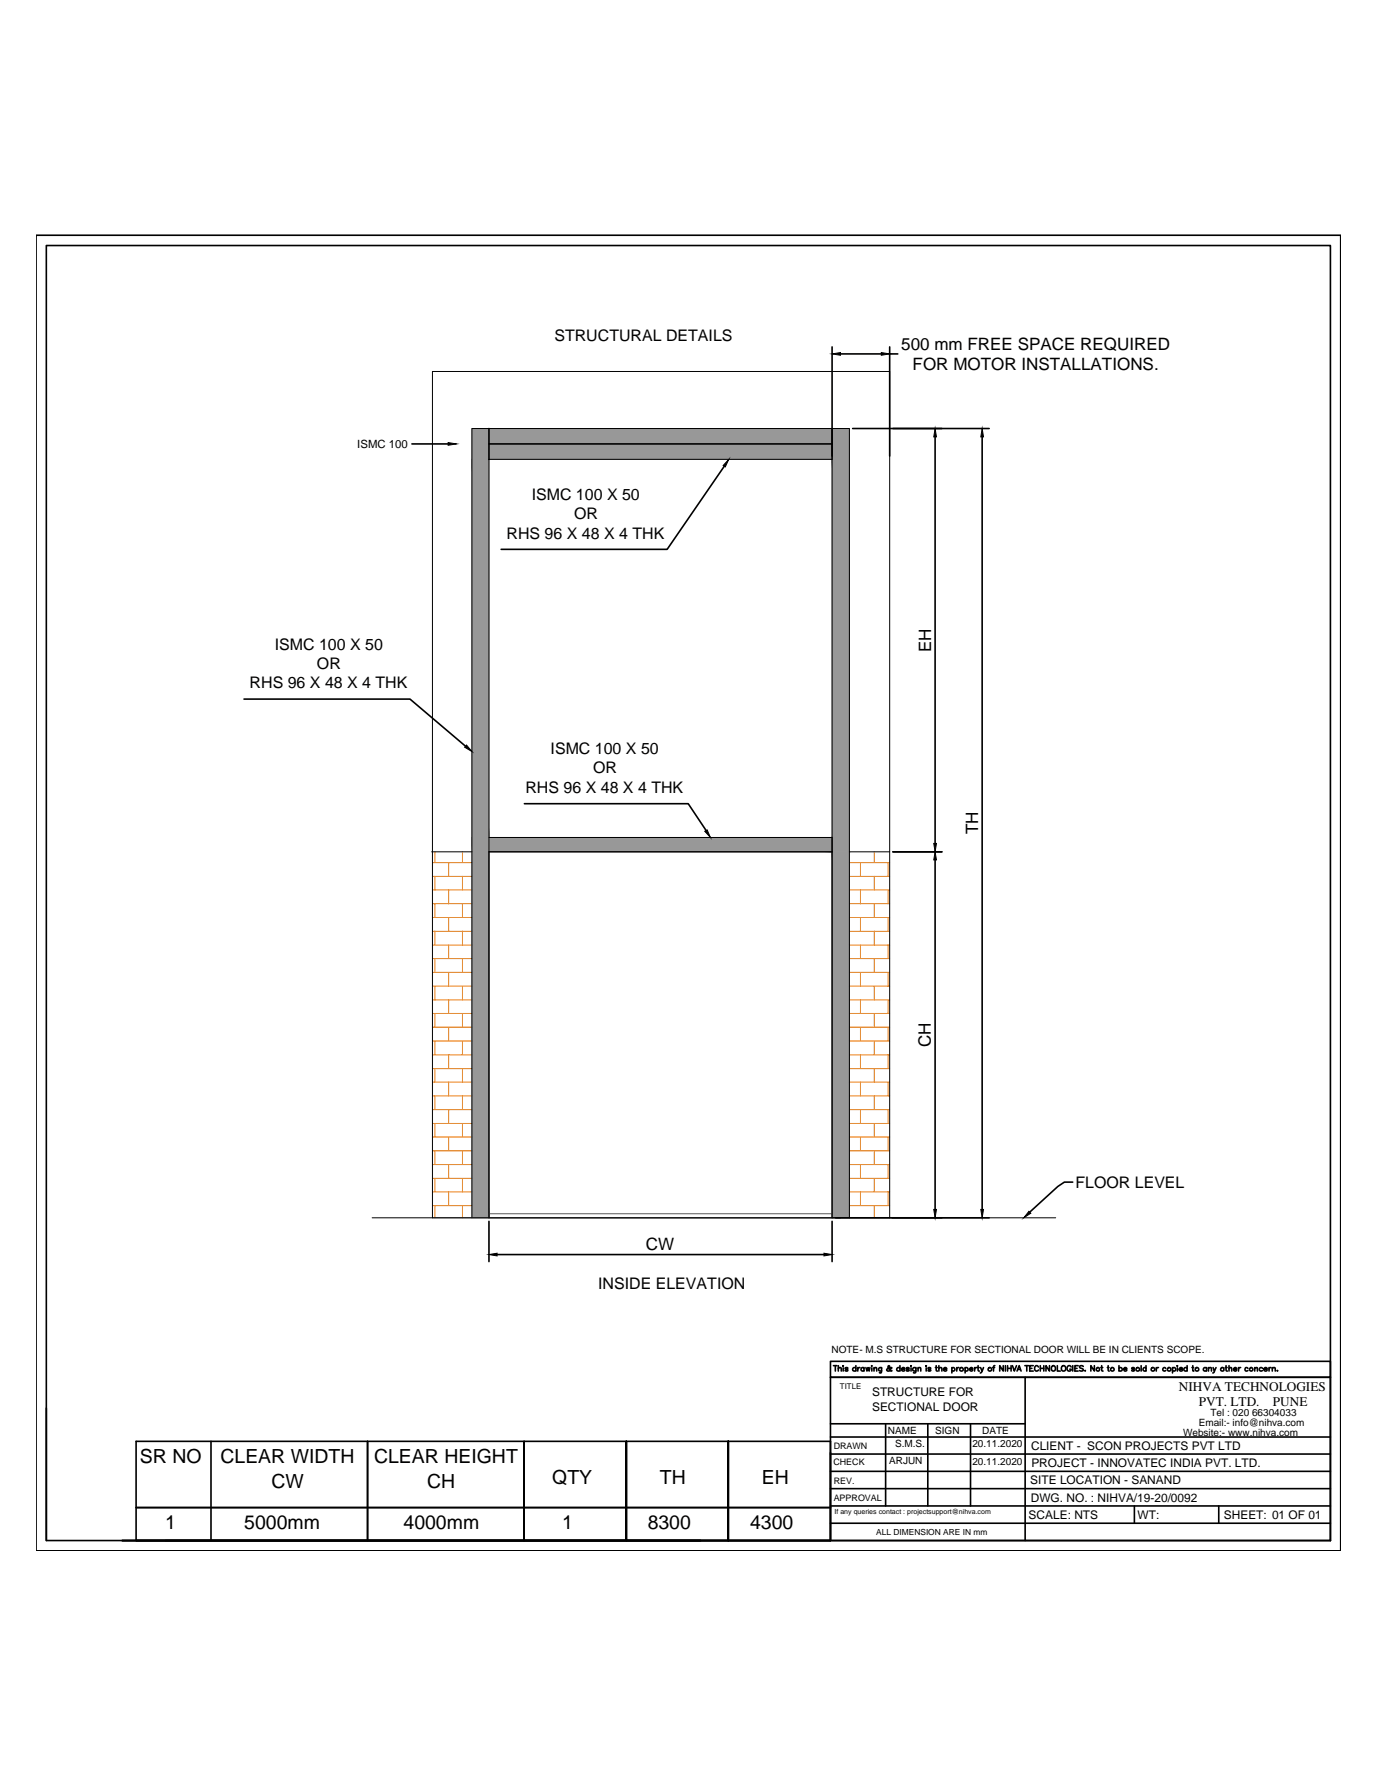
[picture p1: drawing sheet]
<svg xmlns="http://www.w3.org/2000/svg" width="216mm" height="279mm" viewBox="0 0 216 279" stroke-linecap="round" stroke-linejoin="round" font-family="sans-serif">
<!-- layer: 0 -->
<g fill="#989898" stroke="#989898" stroke-width=".16">
<path d="M76.6 131.2v2.2h53.7zM76.6 131.2h53.7v2.2z"/>
<path d="M73.9 67.1v4.8h59.1zM73.9 67.1h59.1v4.8z"/>
<path d="M130.3 71.9v59.3h2.7zM130.3 71.9h2.7v59.3z"/>
<path d="M73.9 71.9v59.3h2.7zM73.9 71.9h2.7v59.3z"/>
<path d="M130.3 131.2v2.2h2.7zM130.3 131.2h2.7v2.2z"/>
<path d="M130.3 133.4v57.3h2.7zM130.3 133.4h2.7v57.3z"/>
<path d="M73.9 131.2v59.5h2.7zM73.9 131.2h2.7v59.5z"/>
</g>
<!-- layer: at_Rect -->
<path d="M76.6 190.7v-57.3h53.7v57.3" fill="none" stroke="#000" stroke-width=".16"/>
<!-- layer: 0 -->
<path d="M76.6 190.7h53.7" fill="none" stroke="#a6a6a6" stroke-width=".16"/>
<g fill="none" stroke="#000" stroke-width=".25">
<path d="M5.6 36.8h204.3v206.1h-204.3zM7.3 38.5h201v202.8h-201zM130.3 54.3v17.6M131.6 55.4h6.4M139.3 54.3v17.1M139.3 55.4h1.3M64.5 69.5h5.7M76.6 67.1v4.8M76.6 69.5h53.7M113.4 73l-8.9 13h-26M133.5 67.1h21.4M146.4 68.4v63.7"/>
<path d="M153.8 68.4v121M38.2 109.5h26l8.7 7.4M82.1 125.9h25.7l2.7 4.2M130.3 131.2v2.2M139.8 133.4h7.7M146.4 134.7v54.7M76.6 191.3v6.3M77.8 196.5h51.2M130.3 191.3v6.3M130.8 190.7h24.1M168 185.1h-1.4l-1 .7-4.4 4M130.5 213.9h.5"/>
<path d="M130.8 213.9v.8M131.2 214.3l.3-.1h.2v.5M131.2 213.9v.8M132 213.9v.1zM132 214.2v.5M132.7 214.3l-.1-.1h-.3v.2l.4 .1v.2l-.4-.1M134 214.3a.28 .28 0 0 0-.4 0 .28 .28 0 0 0 0 .4 .28 .28 0 0 0 .4-.1M134 213.9v.8M134.3 214.2v.5M134.6 214.2h-.2l-.1 .2M135.3 214.3a.27 .27 0 0 0-.4 0 .27 .27 0 0 0 0 .4 .27 .27 0 0 0 .4-.1M135.3 214.2v.5"/>
<path d="M135.6 214.2l.1 .5 .2-.5 .2 .5 .1-.5M136.5 213.9v.1zM136.5 214.2v.5M136.8 214.3l.2-.1h.2l.1 .5M136.8 214.2v.5M138 214.2v.8h-.3M138 214.3a.27 .27 0 0 0-.4 0 .27 .27 0 0 0 0 .4 .27 .27 0 0 0 .4-.1M139.6 214.3l-.1-.1a.41 .41 0 0 1-.2 .5 .41 .41 0 0 1-.5-.1l.1-.2 .4-.3-.1-.2-.2 .1 .1 .2 .3 .4 .1 .1 .1-.1M140.9 214.3a.28 .28 0 0 0-.4 0 .28 .28 0 0 0 0 .4 .28 .28 0 0 0 .4-.1M140.9 213.9v.8M141.2 214.4h.5a.27 .27 0 0 0-.4-.2 .27 .27 0 0 0-.1 .4 .27 .27 0 0 0 .4 .1l.1-.1M142.3 214.3l-.1-.1h-.3v.2l.4 .2-.1 .1-.3-.1"/>
<path d="M142.6 213.9v.1zM142.6 214.2v.5M143.4 214.2v.7l-.4 .1M143.4 214.3a.28 .28 0 0 0-.4 0 .28 .28 0 0 0 0 .4 .28 .28 0 0 0 .4-.1M143.7 214.3l.2-.1h.2l.1 .5M143.7 214.2v.5M145 213.9v.1zM145 214.2v.5M145.7 214.3l-.1-.1h-.3v.2l.4 .2-.1 .1-.3-.1M146.4 214.2h.3M146.6 213.9v.7l.2 .1M147 214.3l.2-.1h.2l.1 .5"/>
<path d="M147 213.9v.8M147.7 214.4h.5a.27 .27 0 0 0-.3-.2 .27 .27 0 0 0-.2 .4 .27 .27 0 0 0 .4 .1l.1-.1M149 214.3a.27 .27 0 0 1 .4 0 .27 .27 0 0 1 0 .4 .27 .27 0 0 1-.4-.1M149 214.2v.8M149.8 214.2v.5M150.1 214.2h-.2l-.1 .2M151.1 214.3a.27 .27 0 0 1 .4 0 .27 .27 0 0 1 0 .4 .27 .27 0 0 1-.4-.1M151.1 214.2v.8M151.8 214.4h.5a.23 .23 0 0 0-.2-.2 .23 .23 0 0 0-.3 .2l.1 .2 .1 .1 .3-.1M152.6 214.2v.5M152.9 214.2h-.2l-.1 .2M153 214.2h.3"/>
<path d="M153.1 213.9v.7l.2 .1M153.5 214.2l.3 .5 .2-.5M153.8 214.7l-.3 .3M155.4 214.2h.3M155.8 213.9l-.3 .2v.6M157.1 213.9v.8l-.6-.8v.8M157.4 213.9v.8M157.7 213.9v.8M157.7 214.3h.6M158.3 213.9v.8M158.5 213.9l.3 .8 .3-.8M159.2 214.7l.4-.8 .3 .8"/>
<path d="M159.4 214.5h.3M160.5 213.9h.6M160.5 215.7h-30.5v25.6M160.8 213.9v.8M161.2 214.3h.4M161.8 213.9h-.6v.8h.6M162.6 214.1a.3 .3 0 0 0-.4-.2 .3 .3 0 0 0-.2 .3v.2a.31 .31 0 0 0 .2 .3 .31 .31 0 0 0 .4-.1M162.9 214.3h.5M162.9 213.9v.8M163.4 213.9v.8M164.3 213.9v.8l-.5-.8v.8M165.5 213.9v.8h.5"/>
<path d="M167.7 214.1a.33 .33 0 0 0-.4-.2 .33 .33 0 0 0-.2 .3 .38 .38 0 0 0 .1 .5 .38 .38 0 0 0 .5-.1v-.2h-.2M168 213.9v.8M168.3 214.3h.3M168.8 213.9h-.5v.8h.5M169.6 214l-.2-.1-.4 .1 .1 .2 .5 .3v.1l-.2 .1-.4-.1M169.9 214.6h.1M171.3 213.9v.8l-.5-.8v.8M172.4 214.2h.2M172.5 213.9v.7l.2 .1M173.4 214.2h.2M173.5 213.9v.7l.2 .1M175.2 214.3a.28 .28 0 0 1 .4 0 .28 .28 0 0 1 0 .4 .28 .28 0 0 1-.4-.1"/>
<path d="M175.2 213.9v.8M176 214.4h.4a.23 .23 0 0 0-.2-.2 .23 .23 0 0 0-.2 .2l.1 .3 .3-.1M177.6 214.3l-.1-.1h-.3v.2l.3 .1 .1 .1-.1 .1-.3-.1M178.7 213.9v.8M179.4 214.3a.27 .27 0 0 0-.4 0 .27 .27 0 0 0 0 .4 .27 .27 0 0 0 .4-.1M179.4 213.9v.8M181 214.2v.5M181.4 214.2h-.2l-.2 .2M182.5 214.3a.27 .27 0 0 0-.4 0 .27 .27 0 0 0 0 .4 .27 .27 0 0 0 .4-.1M183.6 214.3a.28 .28 0 0 1 .4 0 .28 .28 0 0 1 0 .4 .28 .28 0 0 1-.4-.1M183.6 214.2v.8M184.3 213.9v.1z"/>
<path d="M184.3 214.2v.5M184.6 214.4h.5a.27 .27 0 0 0-.3-.2 .27 .27 0 0 0-.2 .4 .27 .27 0 0 0 .5 .1v-.1M185.9 214.3a.28 .28 0 0 0-.5 0 .28 .28 0 0 0 0 .4 .28 .28 0 0 0 .5-.1M185.9 213.9v.8M186.6 214.2h.3M186.7 213.9v.8h.2M188.9 214.3a.28 .28 0 0 0-.4 0 .28 .28 0 0 0 0 .4 .28 .28 0 0 0 .4-.1M188.9 214.2v.5M189.2 214.3l.2-.1h.2l.1 .5M189.2 214.2v.5M189.9 214.2l.2 .5 .3-.5M190.1 214.7l-.2 .3"/>
<path d="M191.8 214.2h.3M192 213.9v.7l.2 .1M192.4 214.3l.2-.1h.2v.5M192.4 213.9v.8M193.1 214.4h.5a.24 .24 0 0 0-.2-.2 .24 .24 0 0 0-.3 .2l.1 .2 .2 .1 .2-.1M193.9 214.2v.5M194.2 214.2h-.2l-.1 .2M195.4 214.3a.27 .27 0 0 0-.4 0 .27 .27 0 0 0 0 .4 .27 .27 0 0 0 .4-.1M196.4 214.3l.3-.1h.2v.5M196.4 214.2v.5M197.7 214.3a.28 .28 0 0 0-.4 0 .28 .28 0 0 0 0 .4 .28 .28 0 0 0 .4-.1M197.9 214.4h.5a.27 .27 0 0 0-.4-.2 .27 .27 0 0 0-.1 .4 .27 .27 0 0 0 .4 .1l.1-.1"/>
<path d="M198.7 214.2v.5M199 214.2h-.2l-.1 .2M199.2 214.3l.2-.1h.2l.1 .5M199.2 214.2v.5M200 214.6v.1zM7.3 220.5v20.8M21.3 236.1h108.7M33 225.7v15.6M57.5 225.7v15.6M114 225.7v15.6zM114 225.7v15.6M130 233.1h78.3"/>
<path d="M130 230.4h78.3M130 227.7h78.3M130 225.1h78.3M130 223h30.5M130 235.9h78.3M130 238.6h78.3M130 225.7h-108.7v15.6M138.7 223v12.9M145.3 223v12.9M151.9 223v12.9M177.6 235.9v2.7M190.8 235.9v2.7"/>
<path d="M25.9 241.3h182.4M82.1 241.3v-15.6v15.6M98.1 241.3v-15.6v15.6M109.7 241.3h-90.6h90.6M130 241.3h-108.7h108.7M160.5 241.3v-25.6h47.8h-78.3v-2.5h78.3v28.1"/>
<circle cx="150.5" cy="214.5" r=".29"/>
<circle cx="155" cy="214.5" r=".29"/>
<circle cx="164.9" cy="214.3" r=".4"/>
<circle cx="166.5" cy="214.3" r=".41"/>
<circle cx="171.9" cy="214.5" r=".28"/>
<circle cx="174.2" cy="214.5" r=".29"/>
<circle cx="178.1" cy="214.5" r=".29"/>
<circle cx="180.5" cy="214.5" r=".29"/>
<circle cx="183" cy="214.5" r=".29"/>
<circle cx="187.4" cy="214.5" r=".29"/>
<circle cx="191.4" cy="214.5" r=".29"/>
<circle cx="195.9" cy="214.5" r=".28"/>
</g>
<g fill="#000" stroke="#000" stroke-width=".16">
<path d="M130.3 55.4l1.3-.2v.4zM138 55.2l1.3 .2-1.3 .2zM70.2 69.3l1.3 .2-1.3 .2zM114.1 71.9l-.5 1.2-.4-.2zM146.4 67.1l.2 1.3h-.4zM153.8 67.1l.2 1.3h-.4zM73 116.7l.9 1-1.2-.7zM110.3 130.2l.4-.2 .5 1.2zM146.4 133.4l.2 1.3h-.4zM146.2 132.1h.4l-.2 1.3zM76.6 196.5l1.2-.2v.4zM129 196.3l1.3 .2-1.3 .2z"/>
<path d="M146.2 189.4h.4l-.2 1.3zM153.6 189.4h.4l-.2 1.3zM161.1 189.7l.3 .3-1.1 .7z"/>
</g>
<g fill="none" stroke="#ff7f00" stroke-width=".16">
<path d="M67.7 135.1h6.2M67.7 137.3h6.2M67.7 139.4h6.2M68.1 133.4v1.7M68.1 137.3v2.1M70.2 135.1v2.2M70.2 139.4v2.1M72.4 133.4v1.7M72.4 137.3v2.1M133 135.1h6.3M133 137.3h6.3M133 139.4h6.3"/>
<path d="M134.7 135.1v2.2M134.7 139.4v2.1M136.9 133.4v1.7M136.9 137.3v2.1M139 135.1v2.2M139 139.4v2.1M67.7 141.5h6.2M67.7 143.7h6.2M67.7 145.9h6.2M67.7 148h6.2M67.7 150.1h6.2M67.7 152.3h6.2"/>
<path d="M67.7 154.4h6.2M67.7 156.6h6.2M67.7 158.7h6.2M68.1 141.5v2.2M68.1 145.9v2.1M68.1 150.1v2.2M68.1 154.4v2.2M68.1 158.7v2.2M70.2 143.7v2.2M70.2 148v2.1M70.2 152.3v2.1M70.2 156.6v2.1"/>
<path d="M72.4 141.5v2.2M72.4 145.9v2.1M72.4 150.1v2.2M72.4 154.4v2.2M72.4 158.7v2.2M133 141.5h6.3M133 143.7h6.3M133 145.9h6.3M133 148h6.3M133 150.1h6.3M133 152.3h6.3M133 154.4h6.3"/>
<path d="M133 156.6h6.3M133 158.7h6.3M134.7 143.7v2.2M134.7 148v2.1M134.7 152.3v2.1M134.7 156.6v2.1M136.9 141.5v2.2M136.9 145.9v2.1M136.9 150.1v2.2M136.9 154.4v2.2M136.9 158.7v2.2M139 143.7v2.2"/>
<path d="M139 148v2.1M139 152.3v2.1M139 156.6v2.1M67.7 160.9h6.2M67.7 163h6.2M67.7 165.2h6.2M67.7 167.4h6.2M67.7 169.5h6.2M67.7 171.6h6.2M67.7 173.8h6.2M67.7 176h6.2M67.7 178.1h6.2"/>
<path d="M68.1 163v2.2M68.1 167.4v2.1M68.1 171.6v2.2M68.1 176v2.1M70.2 160.9v2.1M70.2 165.2v2.2M70.2 169.5v2.1M70.2 173.8v2.2M70.2 178.1v2.1M72.4 163v2.2M72.4 167.4v2.1M72.4 171.6v2.2"/>
<path d="M72.4 176v2.1M133 160.9h6.3M133 163h6.3M133 165.2h6.3M133 167.4h6.3M133 169.5h6.3M133 171.6h6.3M133 173.8h6.3M133 176h6.3M133 178.1h6.3M134.7 160.9v2.1M134.7 165.2v2.2"/>
<path d="M134.7 169.5v2.1M134.7 173.8v2.2M134.7 178.1v2.1M136.9 163v2.2M136.9 167.4v2.1M136.9 171.6v2.2M136.9 176v2.1M139 160.9v2.1M139 165.2v2.2M139 169.5v2.1M139 173.8v2.2M139 178.1v2.1"/>
<path d="M67.7 180.2h6.2M67.7 182.4h6.2M67.7 184.5h6.2M67.7 186.7h6.2M67.7 188.8h6.2M68.1 180.2v2.2M68.1 184.5v2.2M68.1 188.8v1.9M70.2 182.4v2.1M70.2 186.7v2.1M72.4 180.2v2.2M72.4 184.5v2.2"/>
<path d="M72.4 188.8v1.9M133 180.2h6.3M133 182.4h6.3M133 184.5h6.3M133 186.7h6.3M133 188.8h6.3M134.7 182.4v2.1M134.7 186.7v2.1M136.9 180.2v2.2M136.9 184.5v2.2M136.9 188.8v1.9M139 182.4v2.1"/>
<path d="M139 186.7v2.1"/>
</g>
<path d="M76.6 71.9h53.7v59.3h-53.7zM67.6 133.4h6.3M76.6 131.2v59.5M130.3 133.4v57.3M133 133.4h6.3M58.3 190.7h107M67.7 190.7v-132.5h71.6v132.5M73.9 190.7v-123.6h59.1v123.6" fill="none" stroke="#000" stroke-width=".16"/>
<!-- layer: at_Rect -->
<path d="M76.6 190.1h53.7v.6h-53.7z" fill="none" stroke="#595959" stroke-width=".16"/>
<!-- layer: at_Entity -->
<path d="M67.7 190.7h71.6" fill="none" stroke="#595959" stroke-width=".16"/>
<g font-size="3">
<text x="21.9" y="229.1">SR NO</text>
<text x="34.5" y="229.1">CLEAR WIDTH</text>
<text x="42.5" y="233.1">CW</text>
<text x="58.6" y="229.1">CLEAR HEIGHT</text>
<text x="66.9" y="233.1">CH</text>
<text x="86.5" y="232.3">QTY</text>
<text x="103.3" y="232.3">TH</text>
<text x="119.3" y="232.3">EH</text>
<text x="25.8" y="239.5">1</text>
<text x="38.2" y="239.5">5000mm</text>
<text x="63.2" y="239.5">4000mm</text>
<text x="88" y="239.5">1</text>
<text x="101.4" y="239.5">8300</text>
<text x="117.4" y="239.5">4300</text>
</g>
<g font-size="2.7">
<text x="141.1" y="54.8">500 mm FREE SPACE REQUIRED</text>
<text x="142.9" y="57.9">FOR MOTOR INSTALLATIONS.</text>
<text x="145.8" y="102.1" transform="rotate(-90 145.8 102.1)">EH</text>
<text x="153.1" y="130.7" transform="rotate(-90 153.1 130.7)">TH</text>
<text x="145.7" y="164" transform="rotate(-90 145.7 164)">CH</text>
<text x="101.1" y="195.8">CW</text>
</g>
<g font-size="2.5">
<text x="86.8" y="53.4">STRUCTURAL DETAILS</text>
<text x="83.2" y="78.3">ISMC 100 X 50</text>
<text x="89.9" y="81.3">OR</text>
<text x="79.3" y="84.3">RHS 96 X 48 X 4 THK</text>
<text x="43" y="101.8">ISMC 100 X 50</text>
<text x="39.1" y="107.8">RHS 96 X 48 X 4 THK</text>
<text x="49.6" y="104.8">OR</text>
<text x="86.2" y="118.1">ISMC 100 X 50</text>
<text x="82.3" y="124.1">RHS 96 X 48 X 4 THK</text>
<text x="92.9" y="121.1">OR</text>
<text x="168.4" y="186">FLOOR LEVEL</text>
<text x="93.7" y="201.9">INSIDE ELEVATION</text>
</g>
<g font-size="2.1">
<text x="184.6" y="217.9">NIHVA TECHNOLOGIES</text>
<text x="187.7" y="220.2">PVT. LTD.</text>
<text x="199.3" y="220.2">PUNE</text>
</g>
<g font-size="1.9">
<text x="136.5" y="218.7">STRUCTURE FOR</text>
<text x="136.5" y="221">SECTIONAL DOOR</text>
<text x="161.4" y="227.1">CLIENT - SCON PROJECTS PVT LTD</text>
<text x="161.3" y="232.5">SITE LOCATION - SANAND</text>
<text x="161.5" y="229.8">PROJECT - INNOVATEC INDIA PVT. LTD.</text>
<text x="161.1" y="237.9">SCALE: NTS</text>
<text x="161.4" y="235.2">DWG. NO. : NIHVA/19-20/0092</text>
<text x="178.1" y="237.8">WT:</text>
<text x="191.6" y="237.9">SHEET: 01 OF 01</text>
</g>
<text font-size="1.8" x="55.9" y="70.2">ISMC 100</text>
<g font-size="1.6">
<text x="130.2" y="211.9">NOTE- M.S STRUCTURE FOR SECTIONAL DOOR WILL BE IN CLIENTS SCOPE.</text>
<text x="189.5" y="221.8">Tel : 020 66304033</text>
<text x="139" y="224.6">NAME</text>
<text x="140.1" y="226.6">S.M.S.</text>
<text x="146.4" y="224.6">SIGN</text>
<text x="152.2" y="226.7">20.11.2020</text>
<text x="153.8" y="224.6">DATE</text>
<text x="185.2" y="224.9">Website:- www.nihva.com</text>
<text x="187.7" y="223.4">Email:- info@nihva.com</text>
<text x="139.2" y="229.3">ARJUN</text>
<text x="152.2" y="229.4">20.11.2020</text>
</g>
<g font-size="1.4">
<text x="130.5" y="227">DRAWN</text>
<text x="130.5" y="229.4">CHECK</text>
<text x="130.5" y="232.4">REV.</text>
<text x="130.5" y="235.1">APPROVAL</text>
</g>
<text font-size="1.3" x="137.2" y="240.3">ALL DIMENSION ARE IN mm</text>
<text font-size="1.2" x="131.5" y="217.6">TITLE</text>
<text font-size="1.1" x="130.7" y="237.1">If any queries contact : projectsupport@nihva.com</text>
</svg>
